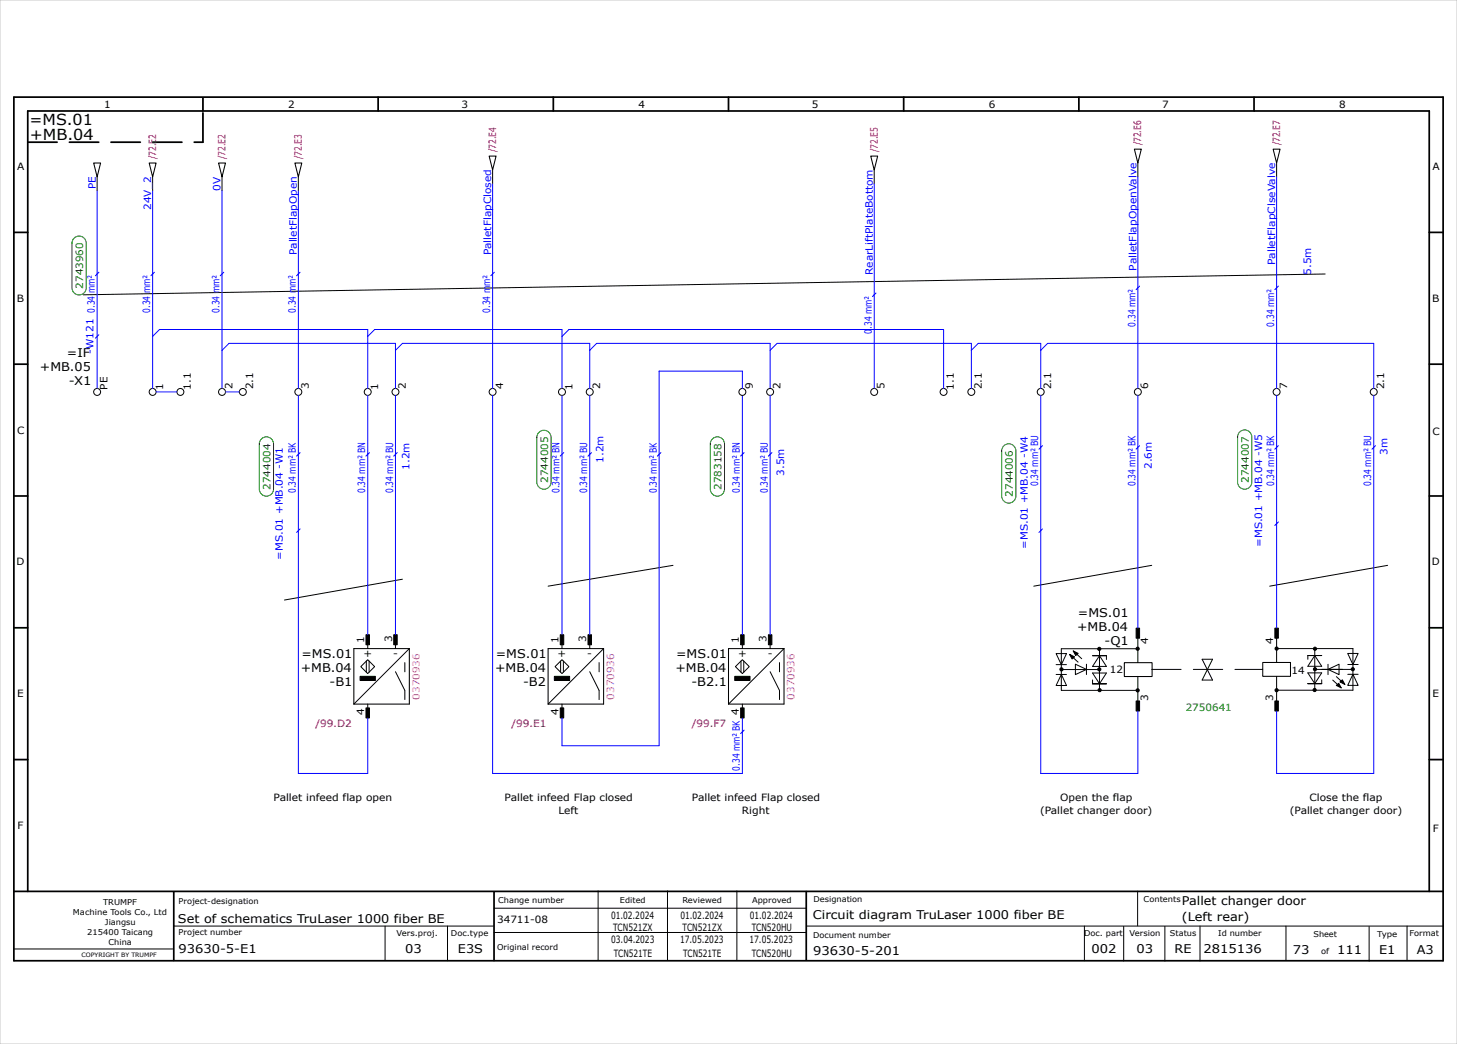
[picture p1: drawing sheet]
<svg xmlns="http://www.w3.org/2000/svg" width="420mm" height="301mm" viewBox="0 0 420 301" stroke-linecap="round" stroke-linejoin="round" font-family="sans-serif">
<g fill="none" stroke="#000" stroke-width=".5">
<path d="M4 28h412v249h-412zM58.5 28.2v3.8M109 28v4M159.5 28v4M210 28v4M260.5 28v4M311 28v4M361.5 28v4M4 67h4M412 67h4M4 105h4M412 105h4"/>
<path d="M4 143h4M412 143h4M4 181h4M412 181h4M4 219h4M412 219h4M4 257h412M8 257v-225h404v225M50.1 257.1v19.8M142.4 257.2v19.8M232.4 257.1v19.7"/>
</g>
<g fill="none" stroke="#000" stroke-width=".29">
<path d="M28 51v4M44 51v4M64 51v4M86 51v4M142 49v4M252 49v4M328 47v4M368 47v4M382 79l-358 6M116 167l-34 6M194 163l-36 6M332 163l-34 6"/>
<path d="M400 163l-34 6M105.6 190.6v3.2M106 190.2l2 2-2 2-2-2zM106 185v2M106.4 190.6v3.2M114 185v2M114 193.7l2.7 5.3M116.7 191v2.7M116.7 199v2.7M118 187l-16 16M160 192.2l2-2 2 2-2 2zM161.6 190.6v3.2"/>
<path d="M162 185v2M162.4 190.6v3.2M170 185v2M170 193.7l2.7 5.3M172.7 191v2.7M172.7 199v2.7M174 187l-16 16M213.6 190.6v3.2M214 190.2l2 2-2 2-2-2zM214 185v2M214.4 190.6v3.2M222 185v2"/>
<path d="M222 193.7l2.7 5.3M224.7 191v2.7M224.7 199v2.7M226 187l-16 16M304.4 194.5h3M304.4 191.6h3M304.4 188.4h3l-1.5 3.2zM305.9 194.4l1.5 3.2h-3zM305.9 193h11M308.3 188.7l2.5 2.2M309.4 187.7l2.4 2.2M310 191.5l3.2 1.5-3.2 1.5z"/>
<path d="M313.2 191.5v3M314.9 189h4v1.1M314.9 196v1.1h4M314.9 194h4l-2 3.1zM316.9 189l2 3.1h-4zM316.9 187v12M327.9 187h-22v12h22M328 183.5v7.5M328 195v7M346.5 190.1l3 6h-3l3-6zM368 187h22v12h-22M368 183.7v7.3"/>
<path d="M368 195v7.2M377 194h4l-2 3.1zM379 193h11M379 189l2 3.1h-4zM379 187v12M381 189h-4v1.1M381 196v1.1h-4M382.8 193l3.2-1.5v3zM382.8 191.5v3M384.2 196.1l2.4 2.2M385.2 195.1l2.5 2.2M388.5 188.4h3l-1.5 3.2z"/>
<path d="M388.5 194.4h3M388.5 191.6h3M390 194.4l1.5 3.2h-3zM106 203v2M162 203v2M214 203v2M172.4 256.9v20M192.4 256.9v20M212.4 256.9v20M327.9 256.9v10M4.1 273.6h45.7M50.1 267h92.2"/>
<path d="M111 267v10M129 267v10M142.4 261.9h90M142.4 268.9h90M232.5 267h183.5M312.6 267v10M323.9 267.1v10M335.8 267.1v10M345.9 267v10.1M370.7 267v9.8M394.7 267.1v10M405.6 267v10"/>
<circle cx="28" cy="113" r="1"/>
<circle cx="44" cy="113" r="1"/>
<circle cx="52" cy="113" r="1"/>
<circle cx="64" cy="113" r="1"/>
<circle cx="70" cy="113" r="1"/>
<circle cx="86" cy="113" r="1"/>
<circle cx="106" cy="113" r="1"/>
<circle cx="114" cy="113" r="1"/>
<circle cx="142" cy="113" r="1"/>
<circle cx="162" cy="113" r="1"/>
<circle cx="170" cy="113" r="1"/>
<circle cx="214" cy="113" r="1"/>
<circle cx="222" cy="113" r="1"/>
<circle cx="252" cy="113" r="1"/>
<circle cx="272" cy="113" r="1"/>
<circle cx="280" cy="113" r="1"/>
<circle cx="300" cy="113" r="1"/>
<circle cx="328" cy="113" r="1"/>
<circle cx="368" cy="113" r="1"/>
<circle cx="396" cy="113" r="1"/>
</g>
<path d="M8 41h50.5M58.5 41v-8.8" fill="none" stroke="#000" stroke-width=".5" stroke-dasharray="8.5 3.5"/>
<path d="M0 0h420v301h-420z" fill="none" stroke="#c9c9c9" stroke-width=".29"/>
<g fill="#000" stroke="#000" stroke-width=".29">
<path d="M308.3 188.7l1.5 .7-.8 .6zM309.4 187.7l1.4 .7-.7 .6zM385.2 197.6l.7-.6 .7 1.3zM386.2 196.6l.8-.6 .7 1.3z"/>
<path d="M103.8 195h4.4v1.2h-4.4z" fill-rule="evenodd"/>
<path d="M105.5 183h1v2.9h-1z" fill-rule="evenodd"/>
<path d="M113.5 183h1v2.9h-1z" fill-rule="evenodd"/>
<path d="M159.8 195h4.4v1.2h-4.4z" fill-rule="evenodd"/>
<path d="M161.5 183h1v2.9h-1z" fill-rule="evenodd"/>
<path d="M169.5 183h1v2.9h-1z" fill-rule="evenodd"/>
<path d="M211.8 195h4.4v1.2h-4.4z" fill-rule="evenodd"/>
<path d="M213.5 183h1v2.9h-1z" fill-rule="evenodd"/>
<path d="M221.5 183h1v2.9h-1z" fill-rule="evenodd"/>
<path d="M327.5 181.1h1v2.9h-1z" fill-rule="evenodd"/>
<path d="M367.5 181.1h1v2.9h-1z" fill-rule="evenodd"/>
<path d="M105.5 204.1h1v2.9h-1z" fill-rule="evenodd"/>
<path d="M161.5 204.1h1v2.9h-1z" fill-rule="evenodd"/>
<path d="M213.5 204.1h1v2.9h-1z" fill-rule="evenodd"/>
<path d="M327.5 202.1h1v2.9h-1z" fill-rule="evenodd"/>
<path d="M367.5 202.1h1v2.9h-1z" fill-rule="evenodd"/>
<circle cx="306" cy="193" r=".46"/>
<circle cx="316.9" cy="193" r=".46"/>
<circle cx="316.9" cy="187.1" r=".46"/>
<circle cx="317" cy="199" r=".46"/>
<circle cx="327.9" cy="187" r=".46"/>
<circle cx="327.9" cy="199" r=".46"/>
<circle cx="368" cy="187" r=".46"/>
<circle cx="368" cy="199" r=".46"/>
<circle cx="379" cy="198.9" r=".46"/>
<circle cx="379.1" cy="187" r=".46"/>
<circle cx="379.1" cy="192.9" r=".46"/>
<circle cx="390" cy="192.9" r=".46"/>
</g>
<g fill="none" stroke="#000" stroke-width=".3">
<path d="M27 47h2l-1 4zM43 47h2l-1 4zM63 47h2l-1 4zM85 47h2l-1 4zM141 45h2l-1 4zM251 45h2l-1 4zM327 43h2l-1 4zM367 43h2l-1 4zM102 187h16v16h-16zM158 187h16v16h-16zM210 187h16v16h-16zM324.1 191.1h8v4h-8z"/>
<path d="M364 191h8v4h-8z"/>
</g>
<path d="M332 193h32" fill="none" stroke="#000" stroke-width=".29" stroke-dasharray="8.5 3.5"/>
<g fill="none" stroke="#00f" stroke-width=".29">
<path d="M28 55v57M44 55v57M64 55v57M86 55v57M142 53v59M252 53v59M328 51v61M368 51v61M44 97l2-2h60v17M106 97l2-2h54v17M162 97l2-2h108v17M45 113h6"/>
<path d="M64 101l2-2h48v13M65 113h4M86 114v109h20v-16M106 114v69M114 114v69M114 101l2-2h54v13M142 114v109h72v-16M162 114v69M170 114v69M170 101l2-2h50v13M214 112v-5h-24v108h-28v-8M214 114v69"/>
<path d="M222 101l2-2h56v13M222 114v69M280 101l2-2h18v13M300 114v109h28v-18M300 101l2-2h94v13M328 114v67M368 114v67M396 114v109h-28v-18"/>
</g>
<g fill="#fff" stroke="#008000" stroke-width=".29">
<path d="M21.4 68.7a2.05 2.05 0 0 1 2.2-.5 2.05 2.05 0 0 1 1.2 1.9v12.9a2.05 2.05 0 0 1-2 2 2.05 2.05 0 0 1-2-2v-12.9z" fill-rule="evenodd"/>
<path d="M289.4 128.6a2.05 2.05 0 0 1 2.2-.5 2.05 2.05 0 0 1 1.2 1.9v13a2.05 2.05 0 0 1-2 2 2.05 2.05 0 0 1-2-2v-13z" fill-rule="evenodd"/>
<path d="M357.4 124.6a2.05 2.05 0 0 1 2.2-.5 2.05 2.05 0 0 1 1.2 1.9v13a2.05 2.05 0 0 1-2 2 2.05 2.05 0 0 1-2-2v-13z" fill-rule="evenodd"/>
<path d="M205.4 126.6a2.05 2.05 0 0 1 2.2-.5 2.05 2.05 0 0 1 1.3 1.9v13a2.05 2.05 0 0 1-2.1 2 2.05 2.05 0 0 1-2-2v-13z" fill-rule="evenodd"/>
<path d="M75.4 126.6a2.05 2.05 0 0 1 2.2-.5 2.05 2.05 0 0 1 1.3 1.9v13a2.05 2.05 0 0 1-2.1 2 2.05 2.05 0 0 1-2-2v-13z" fill-rule="evenodd"/>
<path d="M155.4 124.7a2.05 2.05 0 0 1 2.2-.5 2.05 2.05 0 0 1 1.2 1.9v12.9a2.05 2.05 0 0 1-2 2 2.05 2.05 0 0 1-2.1-2v-12.9z" fill-rule="evenodd"/>
</g>
<g fill="none" stroke="#00f" stroke-width=".3">
<path d="M28.5 78.5l-1 1M44.5 78.5l-1 1M64.5 78.5l-1 1M86.5 78.5l-1 1M142.5 78.5l-1 1M28.5 96.5l-1 1M252.5 84.5l-1 1M328.5 82.5l-1 1M368.5 82.5l-1 1M86.5 130.5l-1 1M106.5 130.5l-1 1M114.5 130.5l-1 1"/>
<path d="M162.5 130.5l-1 1M170.5 130.5l-1 1M190.5 130.5l-1 1M214.5 130.5l-1 1M222.5 130.5l-1 1M300.5 128.5l-1 1M328.5 128.5l-1 1M368.5 128.5l-1 1M396.5 128.5l-1 1M86.5 152.5l-1 1M300.5 152.5l-1 1M368.5 150.5l-1 1"/>
<path d="M214.5 210.5l-1 1"/>
</g>
<g font-size="4.4">
<text x="8.5" y="36">=MS.01</text>
<text x="8.6" y="40.5">+MB.04</text>
</g>
<g font-size="3.5">
<text x="11.5" y="107">+MB.05</text>
<text x="19.3" y="103">=IF</text>
<text x="19.8" y="111">-X1</text>
<text x="310.7" y="178">=MS.01</text>
<text x="310.5" y="182">+MB.04</text>
<text x="318.4" y="186">-Q1</text>
<text x="86.9" y="189.7">=MS.01</text>
<text x="142.9" y="189.7">=MS.01</text>
<text x="194.9" y="189.7">=MS.01</text>
<text x="86.7" y="193.7">+MB.04</text>
<text x="95" y="197.7">-B1</text>
<text x="142.7" y="193.7">+MB.04</text>
<text x="150.8" y="197.7">-B2</text>
<text x="194.7" y="193.7">+MB.04</text>
<text x="199.3" y="197.7">-B2.1</text>
<text x="340.7" y="261">Pallet changer door</text>
<text x="51.3" y="266">Set of schematics TruLaser 1000 fiber BE</text>
<text x="234.3" y="265">Circuit diagram TruLaser 1000 fiber BE</text>
<text x="340.7" y="265.5">(Left rear)</text>
<text x="51.5" y="274.7">93630-5-E1</text>
<text x="116.8" y="274.9">03</text>
<text x="132" y="274.9">E3S</text>
<text x="234.4" y="275.3">93630-5-201</text>
<text x="314.6" y="274.8">002</text>
<text x="327.6" y="274.9">03</text>
<text x="338.6" y="274.8">RE</text>
<text x="346.9" y="274.7">2815136</text>
<text x="372.7" y="275">73</text>
<text x="385.4" y="275">111</text>
<text x="397.6" y="275">E1</text>
<text x="408.4" y="275">A3</text>
</g>
<g font-size="2.9">
<text x="30" y="31">1</text>
<text x="83" y="31">2</text>
<text x="133.1" y="31">3</text>
<text x="184.1" y="31">4</text>
<text x="234.1" y="31">5</text>
<text x="285" y="31">6</text>
<text x="335" y="31">7</text>
<text x="386" y="31">8</text>
<text x="5" y="49">A</text>
<text x="413" y="49">A</text>
<text x="4.8" y="87">B</text>
<text x="412.8" y="87">B</text>
<text x="31" y="112.3" transform="rotate(-90 31 112.3)">PE</text>
<text x="47" y="112.4" transform="rotate(-90 47 112.4)">1</text>
<text x="55" y="112.4" transform="rotate(-90 55 112.4)">1.1</text>
<text x="67" y="112.2" transform="rotate(-90 67 112.2)">2</text>
<text x="73" y="112.2" transform="rotate(-90 73 112.2)">2.1</text>
<text x="89" y="112.2" transform="rotate(-90 89 112.2)">3</text>
<text x="109" y="112.4" transform="rotate(-90 109 112.4)">1</text>
<text x="117" y="112.2" transform="rotate(-90 117 112.2)">2</text>
<text x="145" y="112.1" transform="rotate(-90 145 112.1)">4</text>
<text x="165" y="112.4" transform="rotate(-90 165 112.4)">1</text>
<text x="173" y="112.2" transform="rotate(-90 173 112.2)">2</text>
<text x="217" y="112.1" transform="rotate(-90 217 112.1)">9</text>
<text x="225" y="112.2" transform="rotate(-90 225 112.2)">2</text>
<text x="255" y="112.2" transform="rotate(-90 255 112.2)">5</text>
<text x="275" y="112.4" transform="rotate(-90 275 112.4)">1.1</text>
<text x="283" y="112.2" transform="rotate(-90 283 112.2)">2.1</text>
<text x="303" y="112.2" transform="rotate(-90 303 112.2)">2.1</text>
<text x="331" y="112.2" transform="rotate(-90 331 112.2)">6</text>
<text x="371" y="112.2" transform="rotate(-90 371 112.2)">7</text>
<text x="399" y="112.2" transform="rotate(-90 399 112.2)">2.1</text>
<text x="5" y="125">C</text>
<text x="413" y="125.5">C</text>
<text x="4.8" y="163">D</text>
<text x="412.7" y="163">D</text>
<text x="105" y="185.4" transform="rotate(-90 105 185.4)">1</text>
<text x="113" y="185.2" transform="rotate(-90 113 185.2)">3</text>
<text x="161" y="185.4" transform="rotate(-90 161 185.4)">1</text>
<text x="169" y="185.2" transform="rotate(-90 169 185.2)">3</text>
<text x="213" y="185.4" transform="rotate(-90 213 185.4)">1</text>
<text x="221" y="185.2" transform="rotate(-90 221 185.2)">3</text>
<text x="331" y="185.8" transform="rotate(-90 331 185.8)">4</text>
<text x="367" y="185.8" transform="rotate(-90 367 185.8)">4</text>
<text x="104.7" y="189.5">+</text>
<text x="113.3" y="189.5">-</text>
<text x="160.7" y="189.5">+</text>
<text x="169.3" y="189.5">-</text>
<text x="212.8" y="189.5">+</text>
<text x="221.3" y="189.5">-</text>
<text x="319.9" y="194.1">12</text>
<text x="372.3" y="194.2">14</text>
<text x="5" y="201">E</text>
<text x="331" y="202.2" transform="rotate(-90 331 202.2)">3</text>
<text x="367" y="202.2" transform="rotate(-90 367 202.2)">3</text>
<text x="413" y="201">E</text>
<text x="105" y="206.1" transform="rotate(-90 105 206.1)">4</text>
<text x="161" y="206.1" transform="rotate(-90 161 206.1)">4</text>
<text x="78.9" y="231">Pallet infeed flap open</text>
<text x="145.4" y="231">Pallet infeed Flap closed</text>
<text x="199.4" y="231">Pallet infeed Flap closed</text>
<text x="305.6" y="231">Open the flap</text>
<text x="377.5" y="231">Close the flap</text>
<text x="5.1" y="239">F</text>
<text x="160.9" y="234.6">Left</text>
<text x="213.9" y="234.6">Right</text>
<text x="299.8" y="234.6">(Pallet changer door)</text>
<text x="371.8" y="234.6">(Pallet changer door)</text>
<text x="413" y="240">F</text>
<text x="143.3" y="266">34711-08</text>
<text x="176.1" y="264.9">01.02.2024</text>
<text x="176.8" y="268.4">TCN521ZX</text>
<text x="196.1" y="264.9">01.02.2024</text>
<text x="196.8" y="268.4">TCN521ZX</text>
<text x="216.1" y="264.9">01.02.2024</text>
<text x="216.7" y="268.4">TCN520HU</text>
<text x="176.2" y="271.9">03.04.2023</text>
<text x="176.9" y="275.9">TCN521TE</text>
<text x="196" y="271.9">17.05.2023</text>
<text x="196.9" y="275.9">TCN521TE</text>
<text x="216" y="271.9">17.05.2023</text>
<text x="216.7" y="275.9">TCN520HU</text>
</g>
<g font-size="2.9" fill="#b60000">
<text x="329" y="41.9" transform="rotate(-90 329 41.9)">/72.E6</text>
<text x="369" y="41.9" transform="rotate(-90 369 41.9)">/72.E7</text>
<text x="45" y="45.9" transform="rotate(-90 45 45.9)">/72.E2</text>
<text x="65" y="45.9" transform="rotate(-90 65 45.9)">/72.E2</text>
<text x="87" y="45.9" transform="rotate(-90 87 45.9)">/72.E3</text>
<text x="143" y="43.9" transform="rotate(-90 143 43.9)">/72.E4</text>
<text x="253" y="43.9" transform="rotate(-90 253 43.9)">/72.E5</text>
<text x="90.9" y="209.7">/99.D2</text>
<text x="147.4" y="209.7">/99.E1</text>
<text x="199.4" y="209.7">/99.F7</text>
</g>
<g font-size="2.9" fill="#00f">
<text x="27.6" y="54.6" transform="rotate(-90 27.6 54.6)">PE</text>
<text x="63.6" y="55" transform="rotate(-90 63.6 55)">0V</text>
<text x="43.6" y="60.5" transform="rotate(-90 43.6 60.5)">24V_2</text>
<text x="85.6" y="73.5" transform="rotate(-90 85.6 73.5)">PalletFlapOpen</text>
<text x="141.6" y="73.6" transform="rotate(-90 141.6 73.6)">PalletFlapClosed</text>
<text x="327.6" y="78" transform="rotate(-90 327.6 78)">PalletFlapOpenValve</text>
<text x="367.6" y="76.4" transform="rotate(-90 367.6 76.4)">PalletFlapClseValve</text>
<text x="251.6" y="79.2" transform="rotate(-90 251.6 79.2)">RearLiftPlateBottom</text>
<text x="378" y="79.2" transform="rotate(-90 378 79.2)">5.5m</text>
<text x="27.3" y="90.2" transform="rotate(-90 27.3 90.2)">0.34 mm²</text>
<text x="43.3" y="90.2" transform="rotate(-90 43.3 90.2)">0.34 mm²</text>
<text x="63.3" y="90.2" transform="rotate(-90 63.3 90.2)">0.34 mm²</text>
<text x="85.3" y="90.2" transform="rotate(-90 85.3 90.2)">0.34 mm²</text>
<text x="141.3" y="90.2" transform="rotate(-90 141.3 90.2)">0.34 mm²</text>
<text x="327.3" y="94.2" transform="rotate(-90 327.3 94.2)">0.34 mm²</text>
<text x="367.3" y="94.2" transform="rotate(-90 367.3 94.2)">0.34 mm²</text>
<text x="251.3" y="96.2" transform="rotate(-90 251.3 96.2)">0.34 mm²</text>
<text x="27" y="102" transform="rotate(-90 27 102)">-W121</text>
<text x="400" y="131.2" transform="rotate(-90 400 131.2)">3m</text>
<text x="118" y="135.4" transform="rotate(-90 118 135.4)">1.2m</text>
<text x="174" y="133.4" transform="rotate(-90 174 133.4)">1.2m</text>
<text x="226" y="137.2" transform="rotate(-90 226 137.2)">3.5m</text>
<text x="332" y="135.2" transform="rotate(-90 332 135.2)">2.6m</text>
<text x="85.3" y="142.2" transform="rotate(-90 85.3 142.2)">0.34 mm² BK</text>
<text x="105.3" y="142.2" transform="rotate(-90 105.3 142.2)">0.34 mm² BN</text>
<text x="113.3" y="142.2" transform="rotate(-90 113.3 142.2)">0.34 mm² BU</text>
<text x="161.3" y="142.2" transform="rotate(-90 161.3 142.2)">0.34 mm² BN</text>
<text x="169.3" y="142.2" transform="rotate(-90 169.3 142.2)">0.34 mm² BU</text>
<text x="189.3" y="142.2" transform="rotate(-90 189.3 142.2)">0.34 mm² BK</text>
<text x="213.3" y="142.2" transform="rotate(-90 213.3 142.2)">0.34 mm² BN</text>
<text x="221.3" y="142.2" transform="rotate(-90 221.3 142.2)">0.34 mm² BU</text>
<text x="299.3" y="140.2" transform="rotate(-90 299.3 140.2)">0.34 mm² BU</text>
<text x="327.3" y="140.2" transform="rotate(-90 327.3 140.2)">0.34 mm² BK</text>
<text x="367.3" y="140.2" transform="rotate(-90 367.3 140.2)">0.34 mm² BK</text>
<text x="395.3" y="140.2" transform="rotate(-90 395.3 140.2)">0.34 mm² BU</text>
<text x="81.5" y="161.3" transform="rotate(-90 81.5 161.3)">=MS.01 +MB.04 -W1</text>
<text x="296.3" y="158.2" transform="rotate(-90 296.3 158.2)">=MS.01 +MB.04 -W4</text>
<text x="363.8" y="157.7" transform="rotate(-90 363.8 157.7)">=MS.01 +MB.04 -W5</text>
<text x="213.3" y="222.2" transform="rotate(-90 213.3 222.2)">0.34 mm² BK 4</text>
</g>
<g font-size="2.9" fill="#008000">
<text x="24" y="83.2" transform="rotate(-90 24 83.2)">2743960</text>
<text x="78" y="141.2" transform="rotate(-90 78 141.2)">2744004</text>
<text x="158" y="139.2" transform="rotate(-90 158 139.2)">2744005</text>
<text x="208" y="141.2" transform="rotate(-90 208 141.2)">2783158</text>
<text x="292" y="143.2" transform="rotate(-90 292 143.2)">2744006</text>
<text x="360" y="139.2" transform="rotate(-90 360 139.2)">2744007</text>
<text x="341.8" y="205">2750641</text>
</g>
<g font-size="2.9" fill="#f0f">
<text x="121" y="201.7" transform="rotate(-90 121 201.7)">0370936</text>
<text x="177" y="201.7" transform="rotate(-90 177 201.7)">0370936</text>
<text x="229" y="201.7" transform="rotate(-90 229 201.7)">0370936</text>
</g>
<g font-size="2.3">
<text x="21" y="263.8">Machine Tools Co., Ltd</text>
<text x="29.7" y="260.8">TRUMPF</text>
<text x="51.5" y="260.7">Project-designation</text>
<text x="143.6" y="260.4">Change number</text>
<text x="178.7" y="260.4">Edited</text>
<text x="196.7" y="260.4">Reviewed</text>
<text x="216.8" y="260.4">Approved</text>
<text x="234.5" y="260.2">Designation</text>
<text x="329.7" y="260.1">Contents</text>
<text x="25.2" y="269.6">215400 Taicang</text>
<text x="30.3" y="266.7">Jiangsu</text>
<text x="51.5" y="269.7">Project number</text>
<text x="114.3" y="269.9">Vers.proj.</text>
<text x="130" y="269.9">Doc.type</text>
<text x="312.5" y="269.8">Doc. part</text>
<text x="325.6" y="269.9">Version</text>
<text x="337.3" y="269.8">Status</text>
<text x="351.2" y="269.8">Id number</text>
<text x="406.4" y="270">Format</text>
<text x="31.3" y="272.5">China</text>
<text x="143.3" y="273.9">Original record</text>
<text x="234.4" y="270.3">Document number</text>
<text x="378.6" y="270">Sheet</text>
<text x="380.8" y="275">of</text>
<text x="397" y="270">Type</text>
</g>
<text font-size="1.7" x="23.5" y="275.8">COPYRIGHT BY TRUMPF</text>
</svg>
